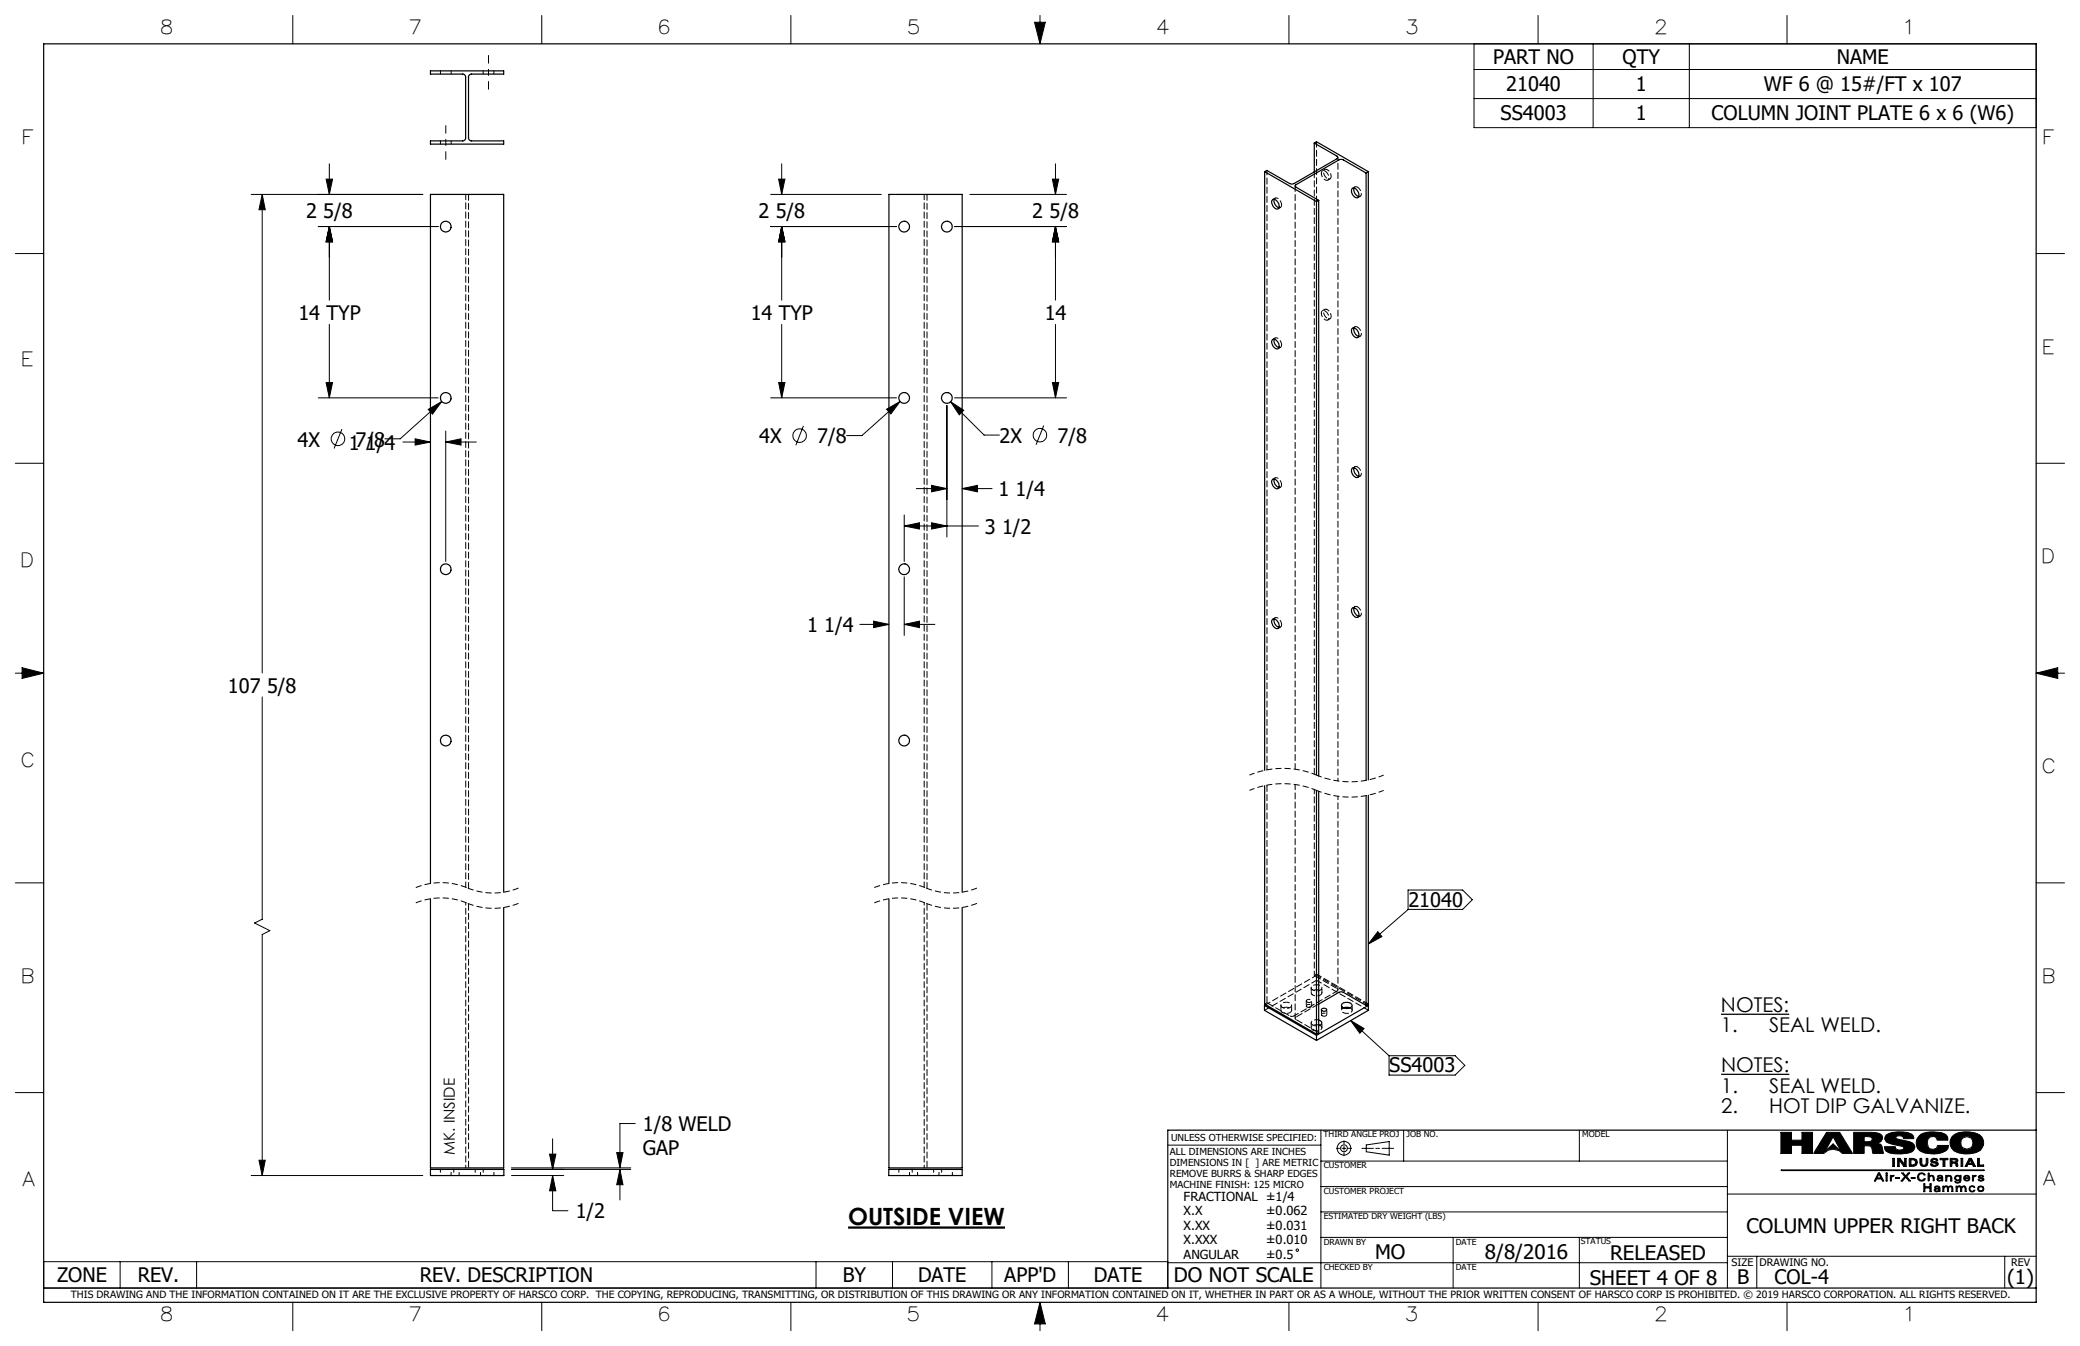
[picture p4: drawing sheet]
<svg xmlns="http://www.w3.org/2000/svg" width="432mm" height="279mm" viewBox="0 0 432 279" stroke-linecap="round" stroke-linejoin="round" font-family="sans-serif">
<g fill="none" stroke="#000" stroke-width=".21">
<path d="M60.8 3.2v5.9M112.5 3.2v5.9M164.2 3.2v5.9M214.8 4.6h2.2l-1.1 4.5zM215.9 3.2v5.9M267.6 3.2v5.9M306 9.1h116.7v17.4h-116.7zM306 14.4h116.7M319.3 3.2v5.9M330.7 9.1v17.4M350.7 9.1v17.4M371 3.2v5.9"/>
<path d="M67.7 37.2h1.3l-.6 3.2zM68.4 34v6.4M161.6 37.2h1.3l-.6 3.2zM162.3 34v6.4M218.5 37.2h1.3l-.7 3.2zM219.1 34v6.4M306 20.5h116.7M3.2 52.6h5.9M52.1 40.4h35.7M54.4 40.4v99.3M54.4 40.4l.7 3.1h-1.3zM66.1 47h24.8"/>
<path d="M68.4 47l.6 3.2h-1.3zM68.4 47v15.3M160 40.4h23M160 47h26.1M162.3 47v15.3M162.3 47l.6 3.2h-1.3zM198.2 47h23.2M201.3 40.4h20.1M219.1 47l.7 3.2h-1.3zM219.1 47v15.3M422.7 52.6h5.9M67.7 79.4h1.3l-.6 3.2z"/>
<path d="M68.4 67.3v15.3M161.6 79.4h1.3l-.6 3.2zM162.3 67.3v15.3M218.5 79.4h1.3l-.7 3.2zM219.1 67.3v15.3M3.2 96.2h5.9M66.1 82.6h24.8M71 89.1l-1.6 4M83.6 91.8h5.8M86.2 91.1l3.2 .7-3.2 .6zM88.9 85l2.8-1.6-1.9 2.6zM91.7 83.4l-8.6 7.7h-3.2"/>
<path d="M92.5 91.8l3.2-.7v1.3zM92.5 89.5v27.1M92.5 91.8h6.4M160 82.6h26.1M166.8 88.4l-1.6 4M184 84.9l2.9-1.6-2 2.6zM186.9 83.3l-8 7.1h-3.1M196.6 84.2v27.3M197.3 83.4l7 6.9h3.2M197.3 83.4l2.8 1.8-1 .9zM198.2 82.6h23.2M216.7 88.3l-1.6 4"/>
<path d="M422.7 96.2h5.9M187.7 109.2l3.2-.7v1.3zM187.7 106.9v9.7M187.7 119.7v12.2M187.7 109.2h15.4M190.2 101.4h6.4M193.4 100.8l3.2 .6-3.2 .7zM193.4 108.5l3.2 .7-3.2 .6zM199.7 101.4h6.3M199.7 101.4l3.2-.6v1.3zM3.2 139.7h5.9M4.6 138.6l4.5 1.1-4.5 1.1z"/>
<path d="M178.5 129.6h6M181.4 128.9l3.1 .7-3.1 .7zM187.7 129.6l3.2-.7v1.4zM187.7 129.6h6.4M422.7 139.7h5.9M422.7 139.7l4.5-1.1v2.2zM54.4 144.7v46.1l-1.6 .8 3.2 1.6-1.6 .8v50M3.2 183.3h5.9M286 193.4l.9 1-2.8 1.6zM292.3 184.7h11.3l2 2.1-2 2h-11.3zM292.3 188.8l-8.2 7.2M422.7 183.3h5.9"/>
<path d="M280.4 211.8l8 7.3M280.4 211.8l2.8 1.7-.9 1zM288.4 219.1h13.7l2 2.1-2 2h-13.7zM3.2 226.8h5.9M114.1 239.6h1.3l-.7 3.1zM114.7 236.4v6.3M128 239.3h1.3l-.6 3.1zM131.9 233.2h-3.2v9.2M242.4 237.7h31.8M274.2 234.6v32.8M277.4 238.4h.7M278.6 238.4h.8"/>
<path d="M279 236.8v.7M279 238v.8M279 239.3v.6M279.9 238.4h.7M282.7 238.4h2.4M283.6 237.7l4.8-.7v2.8l-4.8-.7zM285.6 238.4h.8M286.9 238.4h2.4M291.4 234.6v6.4M327.9 234.6v6.4M358.6 234.6v32.8M369.7 235.1h2.2v1.6h2.2v-1.6h2.2v4.3h-2.2v-1.7h-2.2v1.7h-2.2z"/>
<path d="M379.2 235.1h2.7l2.7 4.3h-2.2a2.5 2.5 0 0 0-3.8 0h-2.1zM380.5 236l1.7 3-1.7-1.5-1.7 1.5zM384.8 235.1h3.7l1.7 .2 .5 .4 .1 .6-.3 .7-.8 .3 .7 .2 .3 .4 .3 1.5h-2.2l-.2-1-.3-.5-.6-.1h-.7v1.6h-2.2zM387 235.9l1.4 .1a.51 .51 0 0 1 0 .9l-1.4 .1zM389.7 237.3h.1M391.6 235.6a6.4 6.4 0 0 1 5.3-.2l.3 .4 .1 .6h-2.1l-.1-.4a1.07 1.07 0 0 0-1.5 .1v.1a3 3 0 0 0 1.9 .6l1.6 .5 .4 .7a1.36 1.36 0 0 1-1.4 1.4 6.7 6.7 0 0 1-4.6-.5l-.3-.9h2.3v.4a1.01 1.01 0 0 0 1.7-.2l-.4-.3-3.1-.8-.4-.7zM398.5 235.7a5.3 5.3 0 0 1 5.5-.2l.3 .5 .1 .7h-2.2l-.3-.6-.5-.2-.7 .1-.5 .5-.1 .7 .2 1 .4 .3 .5 .1 .8-.2 .2-.6h2.3l-.1 .6a3.9 3.9 0 0 1-2.8 1.1 4.2 4.2 0 0 1-3.5-1.1 2.19 2.19 0 0 1 .4-2.7zM405.2 235.9a5.4 5.4 0 0 1 5.8-.4 2.09 2.09 0 0 1 .8 2.2l-.7 1.1a5.9 5.9 0 0 1-5.4 .1 2.08 2.08 0 0 1-.5-3zM422.7 226.8h5.9M52.1 244h35.7M53.8 240.8h1.3l-.7 3.2zM106.2 242.4h24.8"/>
<path d="M106.2 244h10.8M106.2 242.7h24.8M114.7 244l.7 3.2h-1.3zM114.7 244v7.3h3.2M128.7 242.7l.6 3.2h-1.3zM128.7 242.7v6.4M274.2 256.9h84.4M274.2 251.6h84.4M274.2 246.3h84.4M274.2 241h84.4M301.7 256.9v10.5M327.9 256.9v10.5"/>
<path d="M358.6 247.9h64.1M369.8 242.9h42.1v.1h-42.1zM389.9 243.5h.3l.9 1.6h-.3l-.2-.4h-1l-.2 .4h-.3zM390.1 243.7l.4 .8h-.8zM391.5 244h.3v1.1h-.3zM391.5 243.5h.3v.2h-.3zM392.4 244h.2v.2l.2-.2h.4v.2l-.5 .1-.1 .8h-.2zM392.6 244.2h.1M392.9 240.5h.4v1.6h-.4zM393.6 244.4h.7v.2h-.7zM393.9 240.5h.5l1 1.2v-1.2h.3v1.6h-.5l-.9-1.3v1.3h-.4zM394.3 240.8h.1"/>
<path d="M394.8 243.5h.3l.5 .6 .5-.6h.4l-.7 .7 .8 .9h-.3l-.7-.7-.6 .7h-.3l.7-.9zM396.3 240.5a1.61 1.61 0 0 1 1.7 .5v.3l-.1 .5-.8 .3h-.8zM396.7 240.7a.62 .62 0 0 1 .8 .2 .62 .62 0 0 1 0 .7l-.8 .2zM396.8 244.4h.7v.2h-.7zM398.3 243.7a.87 .87 0 0 1 1.4 .2l-.7-.3-.3 .1-.3 .2-.1 .4 .2 .5a.59 .59 0 0 0 .9-.1h.3l-.3 .4h-.9l-.4-.3-.1-.5zM398.6 240.5h.4v1l.1 .3 .3 .1 .3-.1 .2-.4v-.9h.3v.9l-.2 .5a.93 .93 0 0 1-1.4-.4zM399.4 245.7h.2v.6h1v-.6h.3v1.7h-.3v-.8h-1v.8h-.2zM400.3 243.5h.2v.7l.5-.3a.79 .79 0 0 1 .4 1.2h-.1a.87 .87 0 0 0-.3-1 .85 .85 0 0 0-.5 1h-.2zM400.5 244.2h.1M400.9 240.7l.5-.3 .7 .1 .2 .4h-.4l-.1-.2h-.3l-.3 .2 .2 .2 .8 .2 .2 .4-.1 .2-.6 .2-.7-.1-.2-.4h.3l.4 .3 .5-.1v-.2l-1-.3-.2-.2zM401.7 246.3a.67 .67 0 0 1 1 .3v.7h-.2v-.1l-.7 .2-.2-.2v-.3l.1-.2 .8-.1-.1-.2-.3-.1-.5 .2zM402.4 244.7l.7-.1-.1 .3-.2 .1h-.3z"/>
<path d="M402.5 246.8h.1M402.5 246.8l-.8 .2 .2 .2h.3l.2-.1 .1-.3M402.5 247.2h.1M402.8 240.5h1.6v.2h-.6v1.4h-.4v-1.4h-.6zM403.1 244.6h.1M403.1 244.4l-.1-.2-.3-.1-.5 .2v-.2l.6-.2 .4 .2 .1 1h-.2v-.1M403.1 244.4l-.8 .1-.2 .3 .3 .3 .3 .1 .4-.2M403.1 244.4h.1M403.1 245h.1M403.5 246.4v-.2h-.2v1.1h.2l.1-.8 .4-.2 .3 .4v.6h.2l.1-.8 .3-.2 .3 .4v.6h.2l-.1-1-.5-.1-.3 .3M403.5 246.4l.5-.3 .4 .4M403.5 246.4h.1"/>
<path d="M403.9 244h.2v.2l.4-.3 .5 .2 .2 .4v.6h-.2l-.2-.9-.2-.1-.3 .1-.2 .9h-.2zM404.1 244.2h.1M404.4 246.5h.1M404.8 240.5a1.96 1.96 0 0 1 1.6 .2l-.1 .5-.3 .1 .4 .2 .1 .6h-.4a.61 .61 0 0 0-.7-.7h-.2v.7h-.4zM405.2 240.7l.8 .1v.3l-.8 .1zM405.9 244.1l.5-.2 .5 .3v-.2h.2v1l-.2 .5-.5 .1-.5-.1-.1-.3 .8 .2 .2-.1 .1-.4-.5 .2-.5-.2-.2-.4zM406 241.3h.1M406.1 244.2l.3-.1 .4 .1 .1 .3-.1 .3-.4 .2-.3-.2-.1-.3zM406.3 246.4v-.2h-.3l.1 1.1h.2l.1-.8 .3-.2 .3 .4v.6h.2l.1-.8 .4-.2 .3 .4v.6h.2l-.2-1-.4-.1-.4 .3M406.3 246.4l.4-.3 .5 .4M406.3 246.4h.1M407.1 240.5h.4v1.6h-.4z"/>
<path d="M407.2 246.5h.1M407.9 244.1l.4-.2 .5 .2 .1 .5h-1.1l.2 .3 .3 .1 .6-.2-.1 .2-.7 .1-.4-.2v-.6zM408 244.2l.3-.1 .4 .4h-.8zM408.8 240.5h.5l.8 1.6h-.5l-.1-.4h-1l-.2 .4h-.3zM408.9 246.3l.5-.2 .4 .1 .2 .3-.8-.2-.2 .2-.1 .3 .2 .4 .3 .1 .6-.2-.2 .2-.7 .1-.3-.3zM409 240.8l.3 .7h-.6zM409.5 244h.2v.2l.5-.2v.2l-.4 .1-.1 .8h-.2zM409.7 244.2h.1M410.5 240.5h.4v1.3h.9v.3h-1.3zM410.7 246.3l.5-.1 .5 .1 .2 .5-.2 .4-.5 .2-.5-.2-.2-.4zM410.7 244.2a.74 .74 0 0 1 1.1-.1v.2l-.5-.2-.4 .2 .7 .2 .3 .3a.76 .76 0 0 1-1.1 .3l-.2-.3 .8 .2 .2-.2a.87 .87 0 0 1-.9-.6zM410.8 246.5l.4-.2 .4 .2 .1 .3-.1 .3-.4 .1-.4-.1-.1-.3z"/>
<path d="M9.1 261.9h233.3v5.5h-233.3zM24.9 261.9v5.5M40.8 261.9v5.5M60.8 270.3v5.9M112.5 270.3v5.9M164.2 270.3v5.9M169.4 261.9v5.5M185.3 261.9v5.5M205.9 261.9v5.5M215.9 270.3v5.9M215.9 270.3l1.1 4.5h-2.2zM221.8 261.9v5.5"/>
<path d="M242.4 262.1h116.2M267.6 270.3v5.9M319.3 270.3v5.9M358.6 260.8h64.1M364.7 260.8v6.6M371 270.3v5.9M416.2 260.8v6.6"/>
<circle cx="70.2" cy="91.1" r="1.41"/>
<circle cx="166" cy="90.4" r="1.4"/>
<circle cx="215.9" cy="90.3" r="1.4"/>
<circle cx="279" cy="238.4" r=".71"/>
<circle cx="279" cy="238.4" r="1.41"/>
<circle cx="408.3" cy="237.3" r="1.3"/>
<circle cx="269.3" cy="259.5" r=".25"/>
</g>
<g fill="none" stroke="#000" stroke-width=".25">
<path d="M9.1 9.1h413.6v261.2h-413.6zM89.4 14.7h15.2v.7h-6.7a.6 .6 0 0 0-.6 .6v12.6a.6 .6 0 0 0 .6 .6h6.7v.7h-15.2v-.7h6.6a.6 .6 0 0 0 .7-.6v-12.6a.6 .6 0 0 0-.7-.6h-6.6zM262.5 35.6l10.8 6.2M262.5 35.6v124.3M272.8 29.7l4.8 2.7a.29 .29 0 0 1 .1 .3 .29 .29 0 0 1-.1 .2l-9.3 5.3-.6-.1-4.7-2.7-.5 .2M272.8 29.7l.5-.3 10.8 6.2M272.8 29.7v6M280.7 39.2a.98 .98 0 0 1 1.3 .9 .6 .6 0 0 1 0 .9 .6 .6 0 0 1-.9-.2 1.38 1.38 0 0 1-.4-1.6zM281.1 39.1a1.54 1.54 0 0 0 1 1.7M283.6 35.9l-4.8-2.8h-.6l-9.2 5.2a.26 .26 0 0 0-.1 .3 .26 .26 0 0 0 .1 .2l4.8 2.8M283.6 35.9v126.1M284.1 35.6l-.5 .3"/>
<path d="M284.1 35.6v126.3M264.2 41.4a1.3 1.3 0 0 1 1.2 1.9 1.25 1.25 0 0 1-1.2-1.9zM264.5 41.4a1.57 1.57 0 0 0 1 1.7M273.3 41.8v119.1M273.8 41.6l-.5 .2M273.8 41.6v119.5M264.2 70.4a1.3 1.3 0 0 1 1.2 2 1.25 1.25 0 0 1-1.2-2zM264.5 70.4a1.52 1.52 0 0 0 1 1.7M280.7 68.2a1.29 1.29 0 0 1 1.3 1.8 1.14 1.14 0 0 1-1.4-1.2zM281.1 68.1a1.61 1.61 0 0 0 1 1.7M264.2 99.5a1.3 1.3 0 0 1 1.2 1.9 1.25 1.25 0 0 1-1.2-1.9zM264.5 99.4a1.52 1.52 0 0 0 1 1.8"/>
<path d="M280.7 97.2a1.29 1.29 0 0 1 1.3 1.8 1.14 1.14 0 0 1-1.4-1.1zM281.1 97.1v.1a1.55 1.55 0 0 0 1 1.7M264.2 128.6a1.23 1.23 0 0 1 1.3 1.5 .55 .55 0 0 1-.5 .4 .55 .55 0 0 1-.5-.4l-.2-.1a1.22 1.22 0 0 1-.1-1.4zM264.5 128.5a1.53 1.53 0 0 0 1 1.7M280.7 126.2a1.25 1.25 0 0 1 1.2 1.9 1.3 1.3 0 0 1-1.2-1.9zM281.1 126.2a1.55 1.55 0 0 0 1 1.7M262.5 163.1v45.3l10.8 6.3M273.3 164.1v50.6M273.8 164.3v50.1l-.5 .3M283.6 165.2v43.5M284.1 165.1v43.3l-.5 .3M89.4 183.4v-143h15.2v144.8"/>
<path d="M89.4 186.6v55.8h15.2v-54M184.5 183.4v-143h15.2v144.8M184.5 186.6v55.8h15.2v-54M262.5 208.7l10.8 6.2M262.5 208.7v1l10.8 6.3M262.7 208.6l-.2 .1M273.3 214.9v1.1M273.8 208.4l4.2-2.4 .6-.1 5 2.8M273.8 211.7a.58 .58 0 0 1 .6 .6 .58 .58 0 0 1-.6 .6M273.8 212.8h.1M274.3 209.5l.1-.1a.62 .62 0 0 1 1 .3l-.1 .1a.62 .62 0 0 1-1-.3zM278.7 208.3a1.39 1.39 0 0 1 2 .4 1.3 1.3 0 0 1-2.2 0z"/>
<path d="M278.9 209.2l.5-.1 .8 .1M283.8 208.6l.3 .1M284.1 208.7v1l-10.8 6.3M284.1 208.7l-10.8 6.2M422.7 234.6h-180.3v32.8M89.4 242.7h15.2v1.3h-15.2zM184.5 242.7h15.2v1.3h-15.2zM9.1 267.4h413.6"/>
<circle cx="92.5" cy="47" r="1.11"/>
<circle cx="187.7" cy="47" r="1.11"/>
<circle cx="196.6" cy="47" r="1.12"/>
<circle cx="92.5" cy="82.6" r="1.11"/>
<circle cx="187.7" cy="82.6" r="1.11"/>
<circle cx="196.6" cy="82.6" r="1.12"/>
<circle cx="92.5" cy="118.2" r="1.11"/>
<circle cx="187.7" cy="118.1" r="1.11"/>
<circle cx="92.5" cy="153.7" r="1.11"/>
<circle cx="187.7" cy="153.7" r="1.11"/>
</g>
<path d="M215.9 270.3l-1.1 4.5h2.2zM214.8 4.6h2.2l-1.1 4.5zM4.6 138.6l4.5 1.1-4.5 1.1zM422.7 139.7l4.5-1.1v2.2zM369.7 235.1v4.3h2.2v-1.7h2.2v1.7h2.2v-4.3h-2.2v1.6h-2.2v-1.6zM387 235.9l1.4 .1 .3 .6-.5 .4h-1.2zM384.8 235.1v4.3h2.2v-1.6l1.4 .1 .4 1.5h2.2l-.4-1.7-.4-.3-.5-.1a1.15 1.15 0 0 0 1.1-1.2 1.41 1.41 0 0 0-1.7-1zM391.6 235.6a1.12 1.12 0 0 0-.2 1.2 1.12 1.12 0 0 0 1.1 .7l1.8 .3a.72 .72 0 0 1 .9 .5 1.03 1.03 0 0 1-1.7-.1v-.2h-2.3a1.46 1.46 0 0 0 1.7 1.5 7.2 7.2 0 0 0 4.2-.6 1.1 1.1 0 0 0 .3-1.2 1.1 1.1 0 0 0-1-.7l-2.1-.5a.58 .58 0 0 1-.7-.5l.4-.2h.6l.5 .2 .1 .4h2.1v-.2a1.62 1.62 0 0 0-1.8-1.2 6.2 6.2 0 0 0-3.9 .6zM398.3 235.9a2.19 2.19 0 0 0-.3 2.3 2.19 2.19 0 0 0 2 1.2 4.7 4.7 0 0 0 4.3-.9l.2-.7h-2.3a1.07 1.07 0 0 1-1.7 .6 1.38 1.38 0 0 1-.4-1.6 1.38 1.38 0 0 1 1.5-.9l.4 .3 .2 .5h2.2v-.5a1.37 1.37 0 0 0-1.6-1.1 6 6 0 0 0-4.3 .6zM407 237.2a1.3 1.3 0 0 1 2.6 0 1.3 1.3 0 0 1-2.6 0zM405.5 235.7a2.15 2.15 0 0 0-.6 2.3 2.15 2.15 0 0 0 2 1.4 5.7 5.7 0 0 0 4.4-.7 2.15 2.15 0 0 0 .3-2.3 2.15 2.15 0 0 0-1.8-1.3l-1.2-.2a4.6 4.6 0 0 0-3.1 .8zM379.2 235.1l-2.7 4.3h2.1a2.5 2.5 0 0 1 3.8 0h2.2l-2.7-4.3zM380.5 236l1.7 3-1.7-1.5-1.7 1.5zM392.9 240.5v1.6h.4v-1.6zM393.9 240.5v1.6h.4v-1.3l.9 1.3h.5v-1.6h-.3v1.2l-1-1.2zM396.7 240.7h.5l.4 .2 .1 .5-.3 .4h-.7zM396.3 240.5v1.6h.9a.83 .83 0 0 0 .8-.9 .83 .83 0 0 0-.9-.7zM398.6 240.5v1.1a.86 .86 0 0 0 .9 .5 .86 .86 0 0 0 .7-.7v-.9h-.3l-.1 1.2-.3 .2-.4-.1-.1-1.3zM400.9 240.7l-.1 .1a.53 .53 0 0 0 .6 .6l.4 .1a.27 .27 0 0 1 .1 .4 .27 .27 0 0 1-.4 0l-.4-.3h-.3a.86 .86 0 0 0 .8 .5 .86 .86 0 0 0 .8-.6l-.3-.3-.7-.1a.29 .29 0 0 1 0-.5 .29 .29 0 0 1 .4 .2l.1 .1h.4a.84 .84 0 0 0-1.4-.2zM402.8 240.5v.2h.6v1.4h.4v-1.4h.6v-.2zM405.2 240.7l.8 .1a.25 .25 0 0 1 0 .3 .25 .25 0 0 1-.3 .1h-.5zM404.8 240.5v1.6h.4v-.7l.7 .1 .2 .6h.4l-.1-.6-.4-.2 .4-.2v-.4l-.5-.2zM407.1 240.5v1.6h.4v-1.6zM409 240.8l.3 .7h-.6zM408.8 240.5l-.8 1.6h.3l.2-.4h1l.1 .4h.5l-.8-1.6zM410.5 240.5v1.6h1.3v-.3h-.9v-1.3zM390.1 243.7l.4 .8h-.8zM389.9 243.5l-.8 1.6h.3l.2-.4h1l.2 .4h.3l-.9-1.6zM391.5 243.5v.2h.3v-.2zM369.8 242.9v.1h42.1v-.1zM391.5 244v1.1h.3v-1.1zM392.4 244v1.1h.2l.1-.7 .5-.2v-.2h-.3l-.3 .2v-.2zM393.6 244.4v.2h.7v-.2zM394.8 243.5l.6 .7-.7 .9h.3l.6-.7 .7 .7h.3l-.8-.9 .7-.7h-.4l-.5 .6-.5-.6zM396.8 244.4v.2h.7v-.2zM398.3 243.6l-.3 .8a.87 .87 0 0 0 .7 .8 .87 .87 0 0 0 1-.5h-.3l-.2 .3h-.3a.67 .67 0 0 1-.6-.9 .67 .67 0 0 1 1.1-.2h.3a.86 .86 0 0 0-1.4-.3zM400.3 243.5v1.6h.2v-.7l.4-.3 .4 .2v.8h.2v-.9l-.6-.3-.4 .3v-.7zM402.4 244.7l.3-.1a.23 .23 0 0 1 .4 .1 .23 .23 0 0 1-.2 .3h-.3a.22 .22 0 0 1-.2-.1 .22 .22 0 0 1 0-.2zM402.3 244.1l-.1 .2 .3-.2 .4 .1a.2 .2 0 0 1 .1 .3 .2 .2 0 0 1-.3-.1l-.5 .1-.1 .5 .3 .2 .7-.2v.1h.2l-.1-1-.3-.2zM403.9 244v1.1h.2v-.6l.3-.4 .5 .1 .1 .9h.2l-.1-1-.6-.2-.4 .3v-.2zM406 244.1l-.1 .1a.6 .6 0 0 0 .1 .8 .6 .6 0 0 0 .9-.1l-.1 .4-.2 .1h-.4l-.2-.2-.2 .1 .4 .3 .8-.2 .1-.3v-1.1h-.2v.2a.7 .7 0 0 0-.9-.1zM406 244.5a.45 .45 0 0 1 .9 0 .45 .45 0 0 1-.9 0zM408 244.2l.5-.1 .2 .4h-.8zM407.8 244.1l-.2 .6a.67 .67 0 0 0 .6 .5 .67 .67 0 0 0 .7-.4l-.8 .2-.3-.4h1.1a.67 .67 0 0 0-.4-.6 .67 .67 0 0 0-.7 .1zM409.5 244v1.1h.2v-.7l.5-.2v-.2h-.3l-.2 .2v-.2zM410.8 244.1a.38 .38 0 0 0 0 .4 .38 .38 0 0 0 .4 .2h.2a.21 .21 0 0 1 .2 .3 .21 .21 0 0 1-.4 0l-.6-.2 .2 .3 .5 .1a.37 .37 0 0 0 .5-.2 .37 .37 0 0 0-.2-.5l-.4-.1a.21 .21 0 0 1-.2-.3 .21 .21 0 0 1 .3 0l.5 .2-.4-.4zM399.4 245.7v1.7h.2v-.8h1v.8h.3v-1.7h-.3v.6h-1v-.6zM401.8 246.9l.4-.1a.24 .24 0 0 1 .3 .3 .24 .24 0 0 1-.4 .1l-.3-.1zM401.7 246.3l-.1 .2 .5-.2 .3 .1a.23 .23 0 0 1 0 .3 .23 .23 0 0 1-.3 0 .41 .41 0 0 0-.6 .4 .41 .41 0 0 0 .7 .3l.3-.2v.1h.2v-.9l-.3-.2zM409 246.2l-.2 .3v.5l.4 .4h.6l.2-.3-.5 .2-.3-.1-.3-.3 .1-.4 .5-.2 .5 .2a.62 .62 0 0 0-1-.3zM410.7 246.7a.5 .5 0 0 1 1 0 .5 .5 0 0 1-1 0zM410.5 246.8a.65 .65 0 0 0 1.3 0 .65 .65 0 0 0-1.3 0zM403.3 246.2h.2v.2l.5-.3 .4 .4 .4-.3h.4l.2 .3v.8h-.2v-.8l-.2-.2-.5 .3v.7h-.2v-.7l-.3-.3-.4 .2-.1 .8h-.2zM406 246.2h.3v.2l.5-.3 .4 .4 .3-.3h.5l.2 .4v.7h-.2v-.7l-.3-.3-.4 .2-.1 .8h-.2v-.7l-.3-.3-.4 .3v.7h-.2z" fill-rule="evenodd" fill="#000"/>
<path d="M176.1 254.8h32.5" fill="none" stroke="#000" stroke-width=".46"/>
<path d="M357.3 210.5h14.1M357.3 223h14.2" fill="none" stroke="#000" stroke-width=".26"/>
<path d="M273.3 164.1a18.1 18.1 0 0 0-13.9 0M273.3 160.9a18.1 18.1 0 0 0-13.9 0M287.2 164.1a18.1 18.1 0 0 1-13.9 0M287.2 160.9a18.1 18.1 0 0 1-13.9 0" fill="none" stroke="#000" stroke-width=".21" stroke-dasharray="1.3 .6" stroke-dashoffset=".2" stroke-linecap="butt"/>
<path d="M97 187.5a14 14 0 0 0-10.8 0M97 184.3a14 14 0 0 0-10.8 0M107.8 187.5a14 14 0 0 1-10.8 0M107.8 184.3a14 14 0 0 1-10.8 0M192.2 187.5a14 14 0 0 0-10.8 0M192.2 184.3a14 14 0 0 0-10.8 0M202.9 187.5a14 14 0 0 1-10.7 0M202.9 184.3a14 14 0 0 1-10.7 0" fill="none" stroke="#000" stroke-width=".21" stroke-dasharray="1.3 .6" stroke-dashoffset="-.1" stroke-linecap="butt"/>
<path d="M101.4 18.5v-7M92.5 26.1v7" fill="none" stroke="#000" stroke-width=".21" stroke-dasharray="15.2 1.3 1.3 1.3" stroke-dashoffset="13.6"/>
<g fill="#000">
<path d="M286 193.4l.9 1-2.8 1.6zM280.4 211.8l2.8 1.7-.9 1z"/>
<path d="M53.8 240.8h1.3l-.7 3.2zM54.4 40.4l.7 3.1h-1.3zM114.7 244l.7 3.2h-1.3zM114.1 239.6h1.3l-.7 3.1zM128.7 242.7l.6 3.2h-1.3zM128 239.3h1.3l-.6 3.1zM68.4 47l.6 3.2h-1.3zM67.7 37.2h1.3l-.6 3.2zM68.4 47l.6 3.2h-1.3zM67.7 79.4h1.3l-.6 3.2zM86.2 91.1l3.2 .7-3.2 .6zM92.5 91.8l3.2-.7v1.3zM88.9 85l.9 1 1.9-2.6zM162.3 47l.6 3.2h-1.3zM161.6 37.2h1.3l-.6 3.2zM162.3 47l.6 3.2h-1.3zM161.6 79.4h1.3l-.6 3.2zM187.7 129.6l3.2-.7v1.4zM181.4 128.9l3.1 .7-3.1 .7zM184 84.9l.9 1 2-2.6zM219.1 47l.7 3.2h-1.3zM218.5 37.2h1.3l-.7 3.2zM219.1 47l.7 3.2h-1.3zM218.5 79.4h1.3l-.7 3.2zM193.4 100.8l3.2 .6-3.2 .7zM199.7 101.4l3.2-.6v1.3zM187.7 109.2l3.2-.7v1.3zM193.4 108.5l3.2 .7-3.2 .6zM197.3 83.4l1.8 2.7 1-.9z"/>
</g>
<path d="M96.7 40.4v143.8M191.9 40.4v143.8M268.9 162.8v48.6M271.3 207.9a.53 .53 0 0 0 .6 .2 .53 .53 0 0 0 .3-.5 .53 .53 0 0 0-.6-.2 .53 .53 0 0 0-.3 .5M271.3 209a.53 .53 0 0 0 .6 .2 .53 .53 0 0 0 .3-.6 .53 .53 0 0 0-.6-.2 .53 .53 0 0 0-.3 .6M274.4 210.8a.53 .53 0 0 0 .6 .2 .53 .53 0 0 0 .4-.5 .53 .53 0 0 0-.6-.2 .53 .53 0 0 0-.4 .5M277.6 205.7l-9 5.2" fill="none" stroke="#000" stroke-width=".21" stroke-dasharray="1.3 .6" stroke-dashoffset=".2"/>
<g fill="none" stroke="#000" stroke-width=".21" stroke-dasharray="1.3 .6">
<path d="M272.8 35.7v125M275 35.2l-.5 .3M275.6 37.4l.5-.3M281.3 38.8l-.5 .3M97.3 40.4v144M192.4 40.4v144M264.7 41.1l-.5 .3M265.4 43.3l.4-.2M281.9 41l.5-.3M264.7 70.2l-.5 .2M265.4 72.4l.4-.3M275 64.2l-.5 .3"/>
<path d="M275.6 66.4l.5-.2M281.3 67.8l-.5 .3M281.9 70l.5-.2M264.7 99.2l-.5 .3M281.3 96.9l-.5 .3M281.9 99.1l.5-.3M265.4 101.4l.4-.3M264.7 128.2l-.5 .3M265.4 130.4l.4-.2M281.3 125.9l-.5 .3M281.9 128.1l.5-.3M263 163v45.2"/>
<path d="M263 208.2l-.4 .2M273.3 202.2l-.5 .3"/>
</g>
<path d="M274.3 36.1a.57 .57 0 0 1 .4-.7 .57 .57 0 0 1 .7 .4 1.04 1.04 0 0 1 .1 1.6 1.39 1.39 0 0 1-1.2-1.3M275.4 35.2a1.37 1.37 0 0 1 .7 1.9 1.25 1.25 0 0 1-1.1-1.9h.4M274.3 65.2a.57 .57 0 0 1 .4-.8 .57 .57 0 0 1 .7 .4 1.04 1.04 0 0 1 .1 1.7 1.39 1.39 0 0 1-1.2-1.3M275.4 64.2a1.37 1.37 0 0 1 .7 1.9 1.25 1.25 0 0 1-1.1-1.9h.4M277.8 162.1v-129.4M96.7 187.3v55.1M191.9 187.3v55.1M266.1 209a1.37 1.37 0 0 0 2-.3 1.25 1.25 0 0 0-2.2 0l.2 .3M266.1 210.1a1.37 1.37 0 0 0 2-.4 1.25 1.25 0 0 0-2.2 .1l.2 .3M272.4 205.4a1.37 1.37 0 0 0 2-.3 1.25 1.25 0 0 0-2.2 0l.2 .3M272.4 206.5a1.37 1.37 0 0 0 2-.4 1.25 1.25 0 0 0-2.2 0l.2 .4M278.9 209.2a.5 .5 0 0 0-.4 .4 .5 .5 0 0 0 .3 .6" fill="none" stroke="#000" stroke-width=".21" stroke-dasharray="1.3 .6" stroke-dashoffset=".7"/>
<path d="M97.3 187.6v54.8M192.4 187.6v54.8" fill="none" stroke="#000" stroke-width=".21" stroke-dasharray="1.3 .6" stroke-dashoffset="-.1"/>
<g fill="none" stroke="#000" stroke-width=".21" stroke-dasharray="1.3 .6" stroke-dashoffset=".6">
<path d="M272.5 212.8l.5 .1h.8M91.4 242.7v1.3M93.6 244v-1.3M94.2 242.7v1.3M95.3 244v-1.3M98.6 242.7v1.3M99.8 244v-1.3M100.3 242.7v1.3M102.5 244v-1.3M186.6 242.7v1.3M188.8 244v-1.3M189.4 242.7v1.3"/>
<path d="M190.5 244v-1.3M193.8 242.7v1.3M194.9 244v-1.3M195.5 242.7v1.3M197.7 244v-1.3"/>
</g>
<g fill="none" stroke="#000" stroke-width=".21" stroke-dasharray="1.3 .6" stroke-dashoffset=".3">
<path d="M91.4 14.7v.6M93.7 15.3v-.6M100.3 14.7v.6M102.5 15.3v-.6M91.4 29.2v.7M93.7 29.9v-.7M263 35.4v124.4M281.8 38.9a1.22 1.22 0 0 1 .5 1.9h-.2M266.1 42.5a1.22 1.22 0 0 0-1.5-1.3l-.1 .2M266.1 71.6a1.22 1.22 0 0 0-1.5-1.4l-.1 .2M281.8 67.9a1.22 1.22 0 0 1 .5 1.9h-.2M281.8 96.9a1.22 1.22 0 0 1 .5 1.9l-.2 .1"/>
<path d="M266.1 100.6a1.22 1.22 0 0 0-1.5-1.3l-.1 .1M266.1 129.7a1.22 1.22 0 0 0-1.5-1.4l-.1 .2M281.8 126a1.22 1.22 0 0 1 .5 1.9h-.2M269.1 211.6a.27 .27 0 0 1-.2-.2 .27 .27 0 0 1 .2-.3M273.3 202.5l-10.5 6M277.6 205.2a.27 .27 0 0 1 .2 .3 .27 .27 0 0 1-.2 .2M283.9 208.5l-10.6-6"/>
</g>
<path d="M281.1 39l.3-.2 .4 .1M265.5 43.1l.4-.2 .2-.4M265.5 72.1l.4-.1 .2-.4M281.1 68.1l.3-.3 .4 .1M281.1 97.1l.3-.3 .4 .1M265.5 101.2l.4-.2 .2-.4M265.5 130.2l.4-.1 .2-.4M281.1 126.1l.3-.2 .4 .1M272.8 163.9v38.6M273.8 211.7h-.1a.99 .99 0 0 0-1.5 .8l.3 .3M273.8 212.8l-.1-.1a.99 .99 0 0 0-1.5 .8l.3 .3" fill="none" stroke="#000" stroke-width=".21" stroke-dasharray="1.3 .6" stroke-dashoffset=".4"/>
<path d="M268.9 38.6v121.1M273.3 29.4v12.4M272.5 213.8a1.22 1.22 0 0 0 1.9-.6l-.4-.4M273.3 203.5l-10.8 6.2M278.8 210.2a1.22 1.22 0 0 0 1.9-.6l-.4-.4M284.1 208.4l-10.8-6.2M284.1 209.7l-10.8-6.2" fill="none" stroke="#000" stroke-width=".21" stroke-dasharray="1.3 .6" stroke-dashoffset=".1"/>
<path d="M267.7 210.9l-4.7-2.7M269.1 211.1l4.7-2.7M272.8 202.5l4.8 2.7M273.8 214.4l-4.7-2.8" fill="none" stroke="#000" stroke-width=".21" stroke-dasharray="1.3 .6" stroke-dashoffset="-.2"/>
<g fill="none" stroke="#000" stroke-width=".21" stroke-dasharray="1.3 .6" stroke-dashoffset=".5">
<path d="M265.9 208.7v1M268.1 209.7v-1M268.6 210.9l-.4 .1-.5-.1M271.2 207.8v1M272.2 212.3v1M272.2 205.1v1M272.3 208.8v-1M274.3 209.6v1M274.4 213.3v-1M274.4 206.1v-1M275.4 210.6v-1M277.8 205.5v-40.2"/>
<path d="M278.5 208.7v1M280.7 209.7v-1"/>
</g>
<text font-size="4.9" x="176.1" y="254.3">OUTSIDE VIEW</text>
<g font-size="4.2">
<text x="310" y="13.3">PART NO</text>
<text x="336.8" y="13.3">QTY</text>
<text x="381.3" y="13.3">NAME</text>
<text x="312.7" y="18.9">21040</text>
<text x="339.6" y="18.9">1</text>
<text x="366.2" y="18.9">WF 6 @ 15#/FT x 107</text>
<text x="311.5" y="25">SS4003</text>
<text x="339.6" y="25">1</text>
<text x="355.3" y="25">COLUMN JOINT PLATE 6 x 6 (W6)</text>
<text x="63.6" y="45.3">2 5/8</text>
<text x="157.5" y="45.3">2 5/8</text>
<text x="214.3" y="45.3">2 5/8</text>
<text x="61.9" y="66.4">14 TYP</text>
<text x="155.8" y="66.4">14 TYP</text>
<text x="216.9" y="66.4">14</text>
<text x="61.8" y="92.7">4X</text>
<text x="72.4" y="93.3">1 1/4</text>
<text x="73.8" y="92.7">7/8</text>
<text x="157.6" y="92">4X</text>
<text x="169.6" y="92">7/8</text>
<text x="207.5" y="91.9">2X</text>
<text x="219.5" y="91.9">7/8</text>
<text x="207.3" y="103">1 1/4</text>
<text x="204.5" y="110.8">3 1/2</text>
<text x="167.6" y="131.2">1 1/4</text>
<text x="47.3" y="143.8">107 5/8</text>
<text x="292.4" y="188.2">21040</text>
<text x="357.3" y="214.3">1.</text>
<text x="357.3" y="210.1">NOTES:</text>
<text x="367.3" y="214.3">SEAL WELD.</text>
<text x="288.4" y="222.6">SS4003</text>
<text x="357.3" y="222.5">NOTES:</text>
<text x="357.3" y="226.8">1.</text>
<text x="367.3" y="226.8">SEAL WELD.</text>
<text x="357.3" y="231">2.</text>
<text x="367.3" y="231">HOT DIP GALVANIZE.</text>
<text x="133.5" y="234.8">1/8 WELD</text>
<text x="133.5" y="239.8">GAP</text>
<text x="119.5" y="252.9">1/2</text>
<text x="362.6" y="255.9">COLUMN UPPER RIGHT BACK</text>
<text x="285.5" y="261.4">MO</text>
<text x="308.3" y="261.3">8/8/2016</text>
<text x="334.3" y="261.6">RELEASED</text>
<text x="11.8" y="266.1">ZONE</text>
<text x="28.6" y="266.1">REV.</text>
<text x="87.1" y="266.1">REV. DESCRIPTION</text>
<text x="174.9" y="266.1">BY</text>
<text x="190.6" y="266.1">DATE</text>
<text x="208.5" y="266.1">APP'D</text>
<text x="227.1" y="266.1">DATE</text>
<text x="243.7" y="266.2">DO NOT SCALE</text>
<text x="330" y="266.7">SHEET 4 OF 8</text>
<text x="360.6" y="266.5">B</text>
<text x="368.4" y="266.6">COL-4</text>
<text x="416.7" y="266.5">(1)</text>
</g>
<g font-size="4">
<text x="33.6" y="7.1">8</text>
<text x="85.2" y="7.1">7</text>
<text x="137" y="7.1">6</text>
<text x="188.6" y="7.1">5</text>
<text x="240.3" y="7.1">4</text>
<text x="292.1" y="7.1">3</text>
<text x="343.8" y="7.1">2</text>
<text x="395.7" y="7.1">1</text>
<text x="4.9" y="29.8">F</text>
<text x="424.5" y="29.9">F</text>
<text x="4.8" y="76">E</text>
<text x="424.3" y="73.5">E</text>
<text x="4.7" y="117.6">D</text>
<text x="424.2" y="116.9">D</text>
<text x="4.7" y="159.3">C</text>
<text x="424.2" y="160.5">C</text>
<text x="4.8" y="204">B</text>
<text x="424.3" y="204">B</text>
<text x="4.8" y="246.1">A</text>
<text x="424.3" y="246.1">A</text>
<text x="33.6" y="274.3">8</text>
<text x="85.2" y="274.3">7</text>
<text x="137" y="274.3">6</text>
<text x="188.6" y="274.3">5</text>
<text x="240.3" y="274.3">4</text>
<text x="292.1" y="274.3">3</text>
<text x="343.8" y="274.3">2</text>
<text x="395.8" y="274.3">1</text>
</g>
<text font-size="3.2" x="94.4" y="239.7" transform="rotate(-90 94.4 239.7)">MK. INSIDE</text>
<g font-size="2.6">
<text x="245.7" y="249.3">FRACTIONAL ±1/4</text>
<text x="245.7" y="252.3">X.X</text>
<text x="245.7" y="255.3">X.XX</text>
<text x="262.9" y="252.3">±0.062</text>
<text x="262.9" y="255.3">±0.031</text>
<text x="245.7" y="258.3">X.XXX</text>
<text x="245.7" y="261.3">ANGULAR</text>
<text x="262.9" y="258.3">±0.010</text>
<text x="262.9" y="261.3">±0.5</text>
</g>
<g font-size="2.2">
<text x="359.5" y="262.8">SIZE</text>
<text x="365.3" y="262.7">DRAWING NO.</text>
<text x="417.5" y="262.8">REV</text>
</g>
<text font-size="2.1" x="14.7" y="269.4">THIS DRAWING AND THE INFORMATION CONTAINED ON IT ARE THE EXCLUSIVE PROPERTY OF HARSCO CORP. THE COPYING, REPRODUCING, TRANSMITTING, OR DISTRIBUTION OF THIS DRAWING OR ANY INFORMATION CONTAINED ON IT, WHETHER IN PART OR AS A WHOLE, WITHOUT THE PRIOR WRITTEN CONSENT OF HARSCO CORP IS PROHIBITED. © 2019 HARSCO CORPORATION. ALL RIGHTS RESERVED.</text>
<g font-size="2">
<text x="242.9" y="239.8">ALL DIMENSIONS ARE INCHES</text>
<text x="243.1" y="236.8">UNLESS OTHERWISE SPECIFIED:</text>
<text x="242.9" y="242.1">DIMENSIONS IN [ ] ARE METRIC</text>
<text x="242.9" y="244.4">REMOVE BURRS &amp; SHARP EDGES</text>
<text x="242.9" y="246.7">MACHINE FINISH: 125 MICRO</text>
</g>
<g font-size="1.7">
<text x="274.8" y="236.1">THIRD ANGLE PROJ</text>
<text x="292" y="236.1">JOB NO.</text>
<text x="328.5" y="236.1">MODEL</text>
<text x="274.8" y="242.5">CUSTOMER</text>
<text x="274.8" y="247.8">CUSTOMER PROJECT</text>
<text x="274.8" y="253.1">ESTIMATED DRY WEIGHT (LBS)</text>
<text x="274.8" y="258.4">DRAWN BY</text>
<text x="274.8" y="263.6">CHECKED BY</text>
<text x="302.2" y="263.6">DATE</text>
<text x="302.2" y="258.4">DATE</text>
<text x="328.2" y="258.3">STATUS</text>
</g>
</svg>
